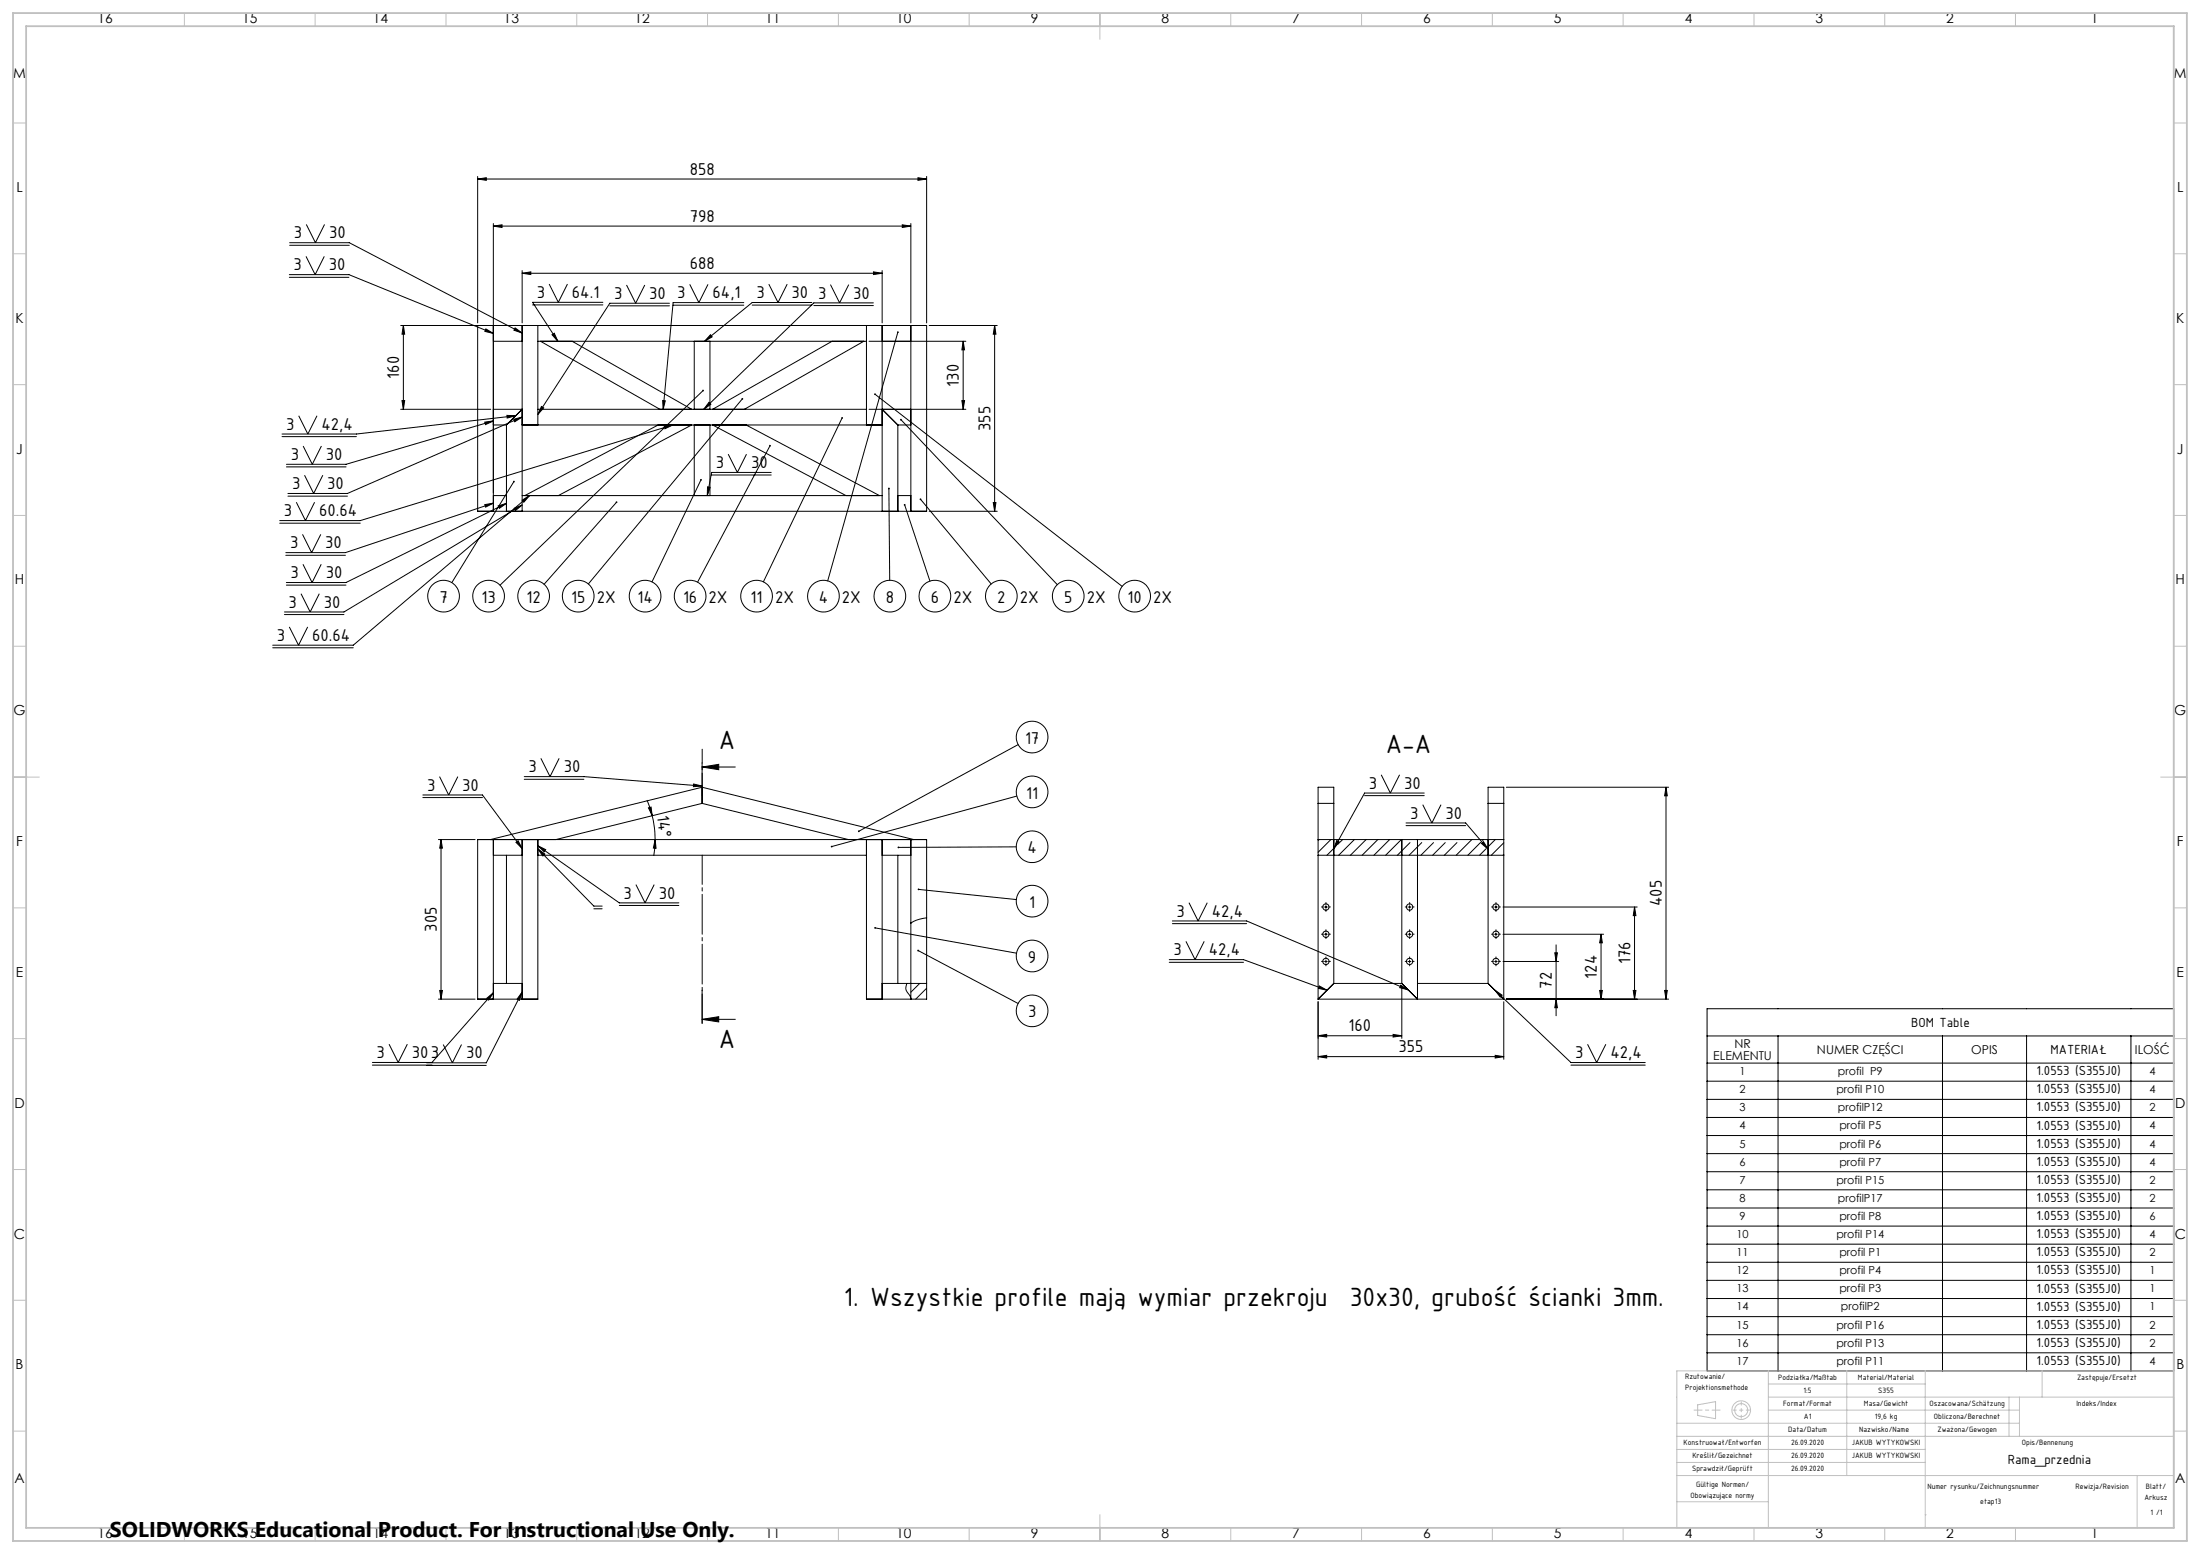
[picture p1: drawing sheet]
<svg xmlns="http://www.w3.org/2000/svg" width="841mm" height="594mm" viewBox="0 0 841 594" stroke-linecap="round" stroke-linejoin="round" font-family="sans-serif">
<g fill="none" stroke="#000" stroke-width=".38">
<path d="M182.6 68.4l3.3-.5v1zM182.6 67.4v56M182.6 68.4h171.6M350.9 67.9l3.3 .5-3.3 .5zM354.2 67.4v56M110.7 92.8h22.8l66.1 34.5M110.7 93.8h22.8M117 98l3.5 7 3.5-7M117.1 85.8l3.5 7 3.5-7M188.6 86.4l3.3-.5v1.1zM188.6 85.4v110M188.6 86.4h159.6"/>
<path d="M344.9 85.9l3.3 .5-3.3 .6zM348.2 85.4v38M110.6 105h22.8l55.2 22.5M110.6 106h22.8M199.6 104.5l3.3-.6v1zM199.6 103.4v20M199.6 104.5h137.6M203.6 116.6h26.9M209.9 108.6l3.5 7 3.5-7M230.5 115.6h-26.9l9.7 14.9M233.1 116.9h22.8M239.5 108.9l3.5 7 3.5-7"/>
<path d="M255.9 115.9h-22.8l-27.5 42.5M257.3 116.7h27M263.7 108.7l3.5 7 3.5-7M284.3 115.7h-27l-3.8 40.7M287.5 116.6h22.8M293.9 108.6l3.5 7 3.5-7M310.3 115.6h-22.8l-18.2 14.9M311.1 116.8h22.8M317.5 108.8l3.5 7 3.4-7M333.9 115.8h-22.8l-42.1 40.6M333.9 103.9l3.3 .6-3.3 .4zM337.2 103.4v20"/>
<path d="M154.2 124.4v32M154.2 124.4l.5 3.3h-1zM182.6 124.4v71h171.6v-71h-201M185.7 125.7l2.9 1.8-3.3-.8zM188.6 130.5h11M196.9 125.3l2.7 2-3.1-1.1zM199.6 124.4v71M205.6 130.5h125.6M205.6 124.4v38M206.6 130.5l45.7 25.9M211 127.9l.9-.5 1.4 3.1zM218.7 130.5l45.7 25.9"/>
<path d="M265.4 130.5v25.9M271.4 130.5v25.9M271.6 127.9l.6 .9-2.9 1.7zM318.1 130.5l-45.7 25.9M330.2 130.5l-45.6 25.9M331.2 124.4v38M332.2 130.5h37M337.2 124.4v71M343.2 127l-26.8 95M348.2 124.4v71M355.2 124.4h26M368.2 130.5l.5 3.2h-1z"/>
<path d="M368.2 130.5v25.9M380.2 124.4v71M380.2 124.4l.5 3.3h-1zM114.2 158.9l3.5 7 3.5-7M153.2 156.4h34.4M153.7 153.1h1l-.5 3.3zM188.6 156.4h11l-6 6M193.8 158.8l3.3 .1-3.2 .9zM197.1 158.9l-60.9 7h-28.4M199.6 159.4l-66.8 29.2h-22.7M205.6 156.4h125.6M207 155.4l.8 .5-2.2 2.5z"/>
<path d="M253.3 153.1l1 .1-.8 3.2zM268.8 149.3l-77.7 74.4M271 153.8l.7 .7-2.7 1.9zM283.8 152.5l-58.9 70.7M321.9 159.8l-30.1 62.6M332.2 156.4h37M334.5 150.7l94.5 73.4M337.2 156.4l6 6M367.7 153.1h1l-.5 3.3zM107.8 166.9h28.4M109.5 178.5h22.8M115.9 170.5l3.5 7 3.5-7"/>
<path d="M185.3 161.4l3.3-.5-3 1.4zM188.6 162.4h5M188.6 160.9l-56.3 16.6h-22.8M193.6 162.4v33M196.4 160.3l3.2-.9-2.8 1.8zM199.6 162.4h137.6M251.6 162.4l-51 27M253.9 162.9l3.3-.5-3 1.5zM257.2 162.4l-119.5 36.6h-30.8M264.4 162.4l-51 27M265.4 162.4v27M271.4 162.4v27"/>
<path d="M272.4 162.4l51 27M278.4 173.6l3.5 7 3.5-7M285.2 162.4l51 27M294.4 170.4l-27.7 52.1M343.2 162.4v33M343.2 162.4h5M344.4 160.4l59.8 63.1M106.9 200h30.8M110.1 189.6h22.7M113.3 192l3.5 7 3.5-7M116.4 181.6l3.5 7 3.5-7M185.3 192.9l3.3-.6-3 1.5z"/>
<path d="M188.6 189.4h5M188.6 192.3l-56.6 18.9h-22.7M190.4 193.4l3.2-1-2.7 1.9zM193.6 192.4l-61.3 30.3h-22.8M196.4 184.1l-23.7 38.6M196.5 194.3l3.1-1.3-2.6 2.2zM199.6 189.4h137.6M199.6 193l-68.1 40.9h-22.8M199.6 191.2l2.8-1.8-2.2 2.6zM202.4 189.4l-67.4 57.2h-30.8M235.7 192l-27.7 31.3M268 183.4l-18.8 39"/>
<path d="M270.5 186.1l1 .2-1.1 3.1zM272 181.6h22.8M294.8 180.6h-22.8l-1.6 8.8M339.8 186.7l.3 35.1M343.2 189.4h5M345.8 193l9.7 29.1M351.9 190.8l27 32.4M355.2 195.4h26M379.7 192.1h1l-.5 3.3zM109.3 212.3h22.7M115.6 204.3l3.5 6.9 3.5-6.9M115.8 215.7l3.5 7 3.5-7"/>
<path d="M108.7 234.9h22.8M109.5 223.7h22.8M110.6 239.6l3.5 7 3.5-7M115.1 226.9l3.5 7 3.5-7M104.2 247.6h30.8M168 296.9l3.5 7 3.5-7M200.4 296.9h22.8l45.2 3.6M200.4 297.9h22.8M206.8 289.9l3.5 7 3.4-7M265.1 299.7l3.3 .8-3.3 .2zM268.4 293.2l6.3-1v2zM268.4 293.2h12.7"/>
<path d="M268.4 291.6v15.5M389.2 284.6l-60.9 33.1M528 296.1l3.5 7 3.5-7M161.6 303.9h22.8l15.2 20.4M161.6 304.9h22.8M247.3 305.8l2 6M247.9 308.8l1-.3 .4 3.3zM249.3 311.8l.9 4.5 .2 4.6M268.4 307.1l55.9 13.8M268.4 307.1l-55.9 13.8M388.7 304.3l-70.8 19.3M503.9 307.1h6"/>
<path d="M521.7 304.1h22.7M537.5 314.6h22.8l8.6 10M537.5 315.6h22.8M543.9 307.6l3.5 7 3.5-7M544.4 303.1h-22.7l-11.8 21.3M568.9 307.1h6M575.8 300.9h62.1M636.9 300.9l.5 3.3h-1.1zM636.9 300.9v81M167.6 320.9h14M168.6 320.9v61M168.6 320.9l.5 3.3h-1z"/>
<path d="M187.5 320.9l80.9-20 80.9 20M188.6 320.9v61M188.6 326.9h11M193.6 326.9v49M197.2 322l.8-.6 1.6 2.9zM199.6 320.9v61M205.6 320.9v61h-23v-61h171.6v61h-23v-61M205.6 326.9h125.6M205.6 324.5l21.4 21.9h3.2M205.6 323.3l31.1 21.8h22.8M205.6 324.5l2.7 2-.8 .7zM205.6 323.3l3 1.5-.6 .8z"/>
<path d="M243.1 338.1l3.5 7 3.5-7M250.4 320.9l.4 3.3h-1zM250.4 320.9l-.5 6.3M337.2 320.9v61M337.2 326.9h11M343.2 326.9v49M348.2 320.9v61M351.2 340l37.3 3.8M388.5 323.7l-45 .2M503.9 320.9h71M503.9 326.9h71M504.3 320.9l-.4 .4"/>
<path d="M508.7 320.9l-4.8 4.9M509.8 324.4l-2.5 2.5M511 321.3l.9 .5-2 2.6zM513.3 320.9l-1.9 1.9M517.7 320.9l-6 6M522.2 320.9l-6 6M526.7 320.9l-6 6M531.2 320.9l-6 6M535.7 320.9l-6 6M535.9 320.9v55M539 322.1l-4.8 4.8M541.9 320.9v61l-6-6"/>
<path d="M543.5 322.1l-4.8 4.8M548 322.1l-4.8 4.8M552.5 322.1l-4.8 4.8M557 322.1l-4.9 4.8M562.6 320.9l-6 6M566 322l-4.9 4.9M566.3 322.4l.8-.7 1.8 2.9zM567.1 320.9l-.4 .4M568.1 324.4l-2.5 2.5M568.9 323.7h-.1M571.6 320.9l-2.7 2.8M574.9 322.1l-4.8 4.8"/>
<path d="M574.9 326.6l-.3 .3M227 347.4h3.2M236.7 346.1h22.8M334.5 354.7l54.1 9.6M354.2 350.8l-3.9 .9-2.1 1.1M448.2 352h28.4l61.7 26.3M448.2 353.1h28.4M453.4 359.8l3.4 7 3.5-7M454.5 345l3.5 7 3.5-7M506.3 346.7h1.1M506.3 357.1h1.1M506.9 346.2v1"/>
<path d="M506.9 356.6v1M538.3 346.7h1.1M538.3 357.1h1.1M538.9 346.2v1M538.9 356.6v1M571.4 346.7h.9M571.4 357.1h.9M571.9 346.2v1M571.9 356.6v1M574.6 346.7h51.3M574.6 357.1h38.4M612 357.1l.5 3.3h-1z"/>
<path d="M612 357.1v24.8M624.8 346.7v35.2M624.8 346.7l.6 3.3h-1.1zM168.1 378.6h1l-.5 3.3zM188.6 375.9h11M188.6 379.5l-23.5 26.6h-22.8M199.6 379.2l-13.7 27.1h-22.8M199.6 379.2l-1 3.2-.9-.5zM268.4 378.5v12.7M337.2 375.9h17M346.6 375.9l-.1 .6a3.3 3.3 0 0 0 1.2 3.9l.5 1.2M351 363.4l38.2 20.2"/>
<path d="M351.6 375.9l-3.4 3.4M354.2 377.7l-4.1 4.2M447 366.8h28.4l31.9 11.7M447 367.8h28.4M504.3 376.9l3 1.6-3.3-.7zM506.3 367.5h1.1M506.9 367v1M509.9 375.9v-75h-6v81M509.9 375.9h26M509.9 375.9l-6 6M535.4 376.6l2.9 1.7-3.2-.8zM535.9 376.9v20"/>
<path d="M538.3 367.5h1.1M538.9 367v1M541.9 375.9h27M568.9 375.9v-75h6v81M568.9 375.9l6 6M571.4 367.5h.9M571.5 378.5l2.7 1.9-.7 .7zM571.5 378.5l29 27.6h28.4M571.9 367v1M574.6 367.5h21.2M594.4 364.2h.9l-.4 3.3zM594.9 361.2v27.1"/>
<path d="M611.5 378.6h1l-.5 3.3zM624.3 378.6h1.1l-.6 3.3zM636.3 378.6h1.1l-.5 3.3zM148.7 399.1l3.5 7 3.5-7M167.6 381.9h14M169.4 399.3l3.5 7 3.5-7M186.1 381.6l2.5-2.1-1.8 2.8zM268.4 389.6l6.3-1v2zM268.4 389.6h12.7M503.9 381.9h71M503.9 395.9l3.3-.5v1zM503.9 395.9h32"/>
<path d="M503.9 382.9v22M532.6 395.4l3.3 .5-3.3 .5zM574.9 382.9v22M575.8 381.9h62.1M594.9 381.9l.4 3.3h-.9zM606.9 399.2l3.5 6.9 3.5-6.9M652.6 385.6h178.4v138.4h-178.4zM652.6 396h178.4M679.7 396v128M742.6 396v128M774.7 396v128M814.6 396v128"/>
<path d="M142.3 407.1h22.8M163.1 407.2h22.8M503.9 403.9l3.3-.5v1zM503.9 403.9h71M571.6 403.4l3.3 .5-3.3 .5zM600.5 407.1h28.4M652.6 406.4h178.4M652.6 413.3h178.4M652.6 420.2h178.4M652.6 427.1h178.4M652.6 434.1h178.4M652.6 441h178.4"/>
<path d="M652.6 447.9h178.4M652.6 454.8h178.4M652.6 461.7h178.4M652.6 468.7h178.4M652.6 475.6h178.4M652.6 482.5h178.4M652.6 489.4h178.4M652.6 496.4h178.4M652.6 503.3h178.4M652.6 510.2h178.4M652.6 517.1h178.4"/>
<circle cx="169.5" cy="227.9" r="6.1"/>
<circle cx="186.8" cy="227.9" r="6.1"/>
<circle cx="204" cy="227.9" r="6.1"/>
<circle cx="221" cy="227.9" r="6.1"/>
<circle cx="246.6" cy="227.9" r="6.1"/>
<circle cx="263.8" cy="227.9" r="6.1"/>
<circle cx="289.2" cy="227.9" r="6.1"/>
<circle cx="314.8" cy="227.9" r="6.1"/>
<circle cx="340.2" cy="227.9" r="6.1"/>
<circle cx="357.4" cy="227.9" r="6.1"/>
<circle cx="382.8" cy="227.9" r="6.1"/>
<circle cx="408.3" cy="227.9" r="6.1"/>
<circle cx="433.7" cy="227.9" r="6.1"/>
<circle cx="394.5" cy="281.7" r="6"/>
<circle cx="394.5" cy="302.7" r="6.1"/>
<circle cx="394.5" cy="323.7" r="6"/>
<circle cx="394.5" cy="344.4" r="6"/>
<circle cx="506.8" cy="346.7" r="1.2"/>
<circle cx="506.8" cy="357.1" r="1.2"/>
<circle cx="538.9" cy="357.1" r="1.2"/>
<circle cx="538.9" cy="346.7" r="1.2"/>
<circle cx="571.8" cy="357.1" r="1.2"/>
<circle cx="571.8" cy="346.7" r="1.2"/>
<circle cx="394.5" cy="365.4" r="6.1"/>
<circle cx="506.8" cy="367.5" r="1.2"/>
<circle cx="538.9" cy="367.5" r="1.2"/>
<circle cx="571.8" cy="367.5" r="1.2"/>
<circle cx="394.5" cy="386.4" r="6"/>
</g>
<g fill="none" stroke="#c0c0c0" stroke-width=".38">
<path d="M70.5 5v5M120.5 5v5M170.5 5v5M220.5 5v5M270.5 5v5M320.5 5v5M370.5 5v5M420.5 5v10M470.5 5v5M520.5 5v5M570.5 5v5M620.5 5v5"/>
<path d="M670.5 5v5M720.5 5v5M770.5 5v5M5 47h5M831 47h5M5 97h5M831 97h5M5 147h5M831 147h5M5 197h5M831 197h5M5 247h5"/>
<path d="M831 247h5M5 297h10M826 297h10M5 347h5M831 347h5M5 397h5M831 397h5M5 447h5M831 447h5M5 497h5M831 497h5M649 537l6.8-1.2v6.5l-6.8-1.3z"/>
<path d="M676 539h96M676 524v60M676 529h60M706 524v40M736 524v60M768 534v15M772 534v15M780.6 524v10M831 524h-190v60h190v-50h-155M5 547h5M641 544h131M641 549h190"/>
<path d="M641 554h95M641 559h95M831 547h5M420.5 579v10M641 564h190M641 574h35M736 579h.1M817 564v20M70.5 584v5M120.5 584v5M170.5 584v5M220.5 584v5"/>
<path d="M270.5 584v5M320.5 584v5M370.5 584v5M470.5 584v5M520.5 584v5M570.5 584v5M620.5 584v5M670.5 584v5M720.5 584v5M770.5 584v5"/>
<circle cx="665.6" cy="539" r="3.6"/>
<circle cx="665.6" cy="539" r="2.49"/>
</g>
<g fill="none" stroke="#000" stroke-width=".38" stroke-dasharray="15.2 1.3 1.3 1.3">
<path d="M505.9 346.7h-.7M505.9 357.1h-.7M506.9 345.7v-.7M506.9 347.7v.7M506.9 356.1v-.7M506.9 358.1v.7M507.9 346.7h.7M507.9 357.1h.7M537.9 357.1h-.7M537.9 346.7h-.7M538.9 356.1v-.7M538.9 358.1v.7"/>
<path d="M538.9 345.7v-.7M538.9 347.7v.7M539.9 357.1h.7M539.9 346.7h.7M570.9 346.7h-.7M570.9 357.1h-.7M571.9 345.7v-.7M571.9 347.7v.7M571.9 356.1v-.7M571.9 358.1v.7M572.9 346.7h.7M572.9 357.1h.7"/>
<path d="M505.9 367.5h-.7M506.9 366.5v-.7M506.9 368.5v.7M507.9 367.5h.7M537.9 367.5h-.7M538.9 366.5v-.7M538.9 368.5v.7M539.9 367.5h.7M570.9 367.5h-.7M571.9 366.5v-.7M571.9 368.5v.7M572.9 367.5h.7"/>
</g>
<path d="M268.4 326.9v64.2" fill="none" stroke="#000" stroke-width=".38" stroke-dasharray="15.2 1.3 1.3 1.3" stroke-dashoffset="4.1"/>
<path d="M268.4 300.9v-14.5" fill="none" stroke="#000" stroke-width=".38" stroke-dasharray="15.2 1.3 1.3 1.3" stroke-dashoffset="9.9"/>
<path d="M662.5 539h6.3M665.6 535.9v6.2" fill="none" stroke="#c0c0c0" stroke-width=".38" stroke-dasharray="15.2 1.3 1.3 1.3" stroke-dashoffset="14"/>
<path d="M647.6 539h10" fill="none" stroke="#c0c0c0" stroke-width=".38" stroke-dasharray="15.2 1.3 1.3 1.3" stroke-dashoffset="12.2"/>
<path d="M5 5h831v584h-831zM10 10h821v574h-821z" fill="none" stroke="#c0c0c0" stroke-width=".7"/>
<g fill="#000">
<path d="M350.9 67.9l3.3 .5-3.3 .5zM182.6 68.4l3.3-.5v1z"/>
<path d="M188.6 86.4l3.3-.5v1.1zM344.9 85.9l3.3 .5-3.3 .6z"/>
<path d="M333.9 103.9l3.3 .6-3.3 .4zM199.6 104.5l3.3-.6v1z"/>
<path d="M154.2 124.4l.5 3.3h-1zM153.7 153.1h1l-.5 3.3z"/>
<path d="M368.2 130.5l.5 3.2h-1zM367.7 153.1h1l-.5 3.3z"/>
<path d="M380.2 124.4l.5 3.3h-1zM379.7 192.1h1l-.5 3.3z"/>
<path d="M268.4 293.2l6.3-1v2zM268.4 389.6l6.3-1v2z"/>
<path d="M636.9 300.9l.5 3.3h-1.1zM636.3 378.6h1.1l-.5 3.3zM594.4 364.2h.9l-.4 3.3zM594.9 381.9l.4 3.3h-.9zM612 357.1l.5 3.3h-1zM611.5 378.6h1l-.5 3.3zM624.8 346.7l.6 3.3h-1.1zM624.3 378.6h1.1l-.6 3.3z"/>
<path d="M168.6 320.9l.5 3.3h-1zM168.1 378.6h1l-.5 3.3z"/>
<path d="M250.4 320.9l.4 3.3h-1zM247.9 308.8l1-.3 .4 3.3z"/>
<path d="M350.9 339.7l-.1 .2 .4 .1-.4-.1a.34 .34 0 0 0 .4 .4 .34 .34 0 0 0 .2-.5 .34 .34 0 0 0-.5-.1zM334.3 354.4l-.1 .2 .3 .1-.3-.1a.34 .34 0 0 0 .4 .4 .34 .34 0 0 0 .3-.5 .34 .34 0 0 0-.6-.1zM343.1 323.7l.4 .2h-.4a.35 .35 0 0 0 .5 .3 .35 .35 0 0 0 .1-.6 .35 .35 0 0 0-.6 .1zM328.1 317.5l-.1 .4 .3-.2-.3 .2a.34 .34 0 0 0 .5 .1 .34 .34 0 0 0 .1-.4 .34 .34 0 0 0-.5-.1zM317.7 323.4l-.1 .3 .3-.1-.3 .1a.34 .34 0 0 0 .5 .2 .34 .34 0 0 0 .1-.5 .34 .34 0 0 0-.5 0zM350.7 363.1l.3 .3-.3-.2a.34 .34 0 0 0 .3 .4 .34 .34 0 0 0 .3-.5 .34 .34 0 0 0-.6 0zM186.1 381.6l2.5-2.1-1.8 2.8zM199.6 379.2l-1 3.2-.9-.5zM205.6 324.5l2.7 2-.8 .7zM197.2 322l.8-.6 1.6 2.9zM205.6 323.3l3 1.5-.6 .8zM235.4 191.7a.33 .33 0 0 0 0 .5 .33 .33 0 0 0 .5 0 .33 .33 0 0 0 0-.5l-.2 .3 .2-.3zM267.8 183.1a.34 .34 0 0 0-.1 .5 .34 .34 0 0 0 .5 0 .34 .34 0 0 0-.1-.5l-.1 .3 .1-.3zM294 170.2a.34 .34 0 0 0 .1 .5 .34 .34 0 0 0 .5-.1 .34 .34 0 0 0-.1-.5l-.1 .3 .1-.3zM321.7 159.5a.34 .34 0 0 0 0 .5 .34 .34 0 0 0 .5-.1 .34 .34 0 0 0-.1-.5l-.2 .4 .2-.4zM283.5 152.2a.34 .34 0 0 0 0 .5 .34 .34 0 0 0 .5 0 .34 .34 0 0 0 0-.5l-.2 .3 .2-.3zM268.5 149.1a.34 .34 0 0 0 .1 .4 .34 .34 0 0 0 .4 0 .34 .34 0 0 0 0-.5l-.2 .3 .2-.3zM339.6 186.4a.35 .35 0 0 0 0 .6 .35 .35 0 0 0 .6-.2 .35 .35 0 0 0-.4-.4v.3zM345.6 192.8a.34 .34 0 0 0 .1 .5 .34 .34 0 0 0 .5-.4 .34 .34 0 0 0-.5-.3l.1 .4zM351.6 190.6a.34 .34 0 0 0 .2 .6 .34 .34 0 0 0 .4-.4 .34 .34 0 0 0-.6-.2l.3 .2zM344.1 160.2a.34 .34 0 0 0 .2 .6 .34 .34 0 0 0 .4-.4 .34 .34 0 0 0-.5-.3l.2 .3zM334.3 150.4l.2 .3-.3-.2a.33 .33 0 0 0 .2 .5 .33 .33 0 0 0 .4-.4 .33 .33 0 0 0-.5-.2zM343.1 126.7a.33 .33 0 0 0-.2 .5 .33 .33 0 0 0 .6 0 .33 .33 0 0 0-.2-.5l-.1 .3 .1-.3zM196.3 183.8a.34 .34 0 0 0-.1 .5 .34 .34 0 0 0 .5 0 .34 .34 0 0 0-.1-.5l-.2 .3 .2-.3zM185.7 125.7l2.9 1.8-3.3-.8zM196.9 125.3l2.7 2-3.1-1.1zM185.3 192.9l3.3-.6-3 1.5zM190.4 193.4l3.2-1-2.7 1.9zM185.3 161.4l3.3-.5-3 1.4zM196.4 160.3l3.2-.9-2.8 1.8zM207 155.4l.8 .5-2.2 2.5zM271.6 127.9l.6 .9-2.9 1.7zM271 153.8l.7 .7-2.7 1.9zM270.5 186.1l1 .2-1.1 3.1zM196.5 194.3l3.1-1.3-2.6 2.2zM265.1 299.7l3.3 .8-3.3 .2zM211 127.9l.9-.5 1.4 3.1zM199.6 191.2l2.8-1.8-2.2 2.6zM253.9 162.9l3.3-.5-3 1.5zM253.3 153.1l1 .1-.8 3.2zM193.8 158.8l3.3 .1-3.2 .9zM504.3 376.9l3 1.6-3.3-.7zM535.4 376.6l2.9 1.7-3.2-.8zM571.5 378.5l2.7 1.9-.7 .7zM566.3 322.4l.8-.7 1.8 2.9zM511 321.3l.9 .5-2 2.6z"/>
<path d="M503.9 395.9l3.3-.5v1zM532.6 395.4l3.3 .5-3.3 .5z"/>
<path d="M503.9 403.9l3.3-.5v1zM571.6 403.4l3.3 .5-3.3 .5z"/>
</g>
<g font-size="10.9">
<text x="274.8" y="286.2">A</text>
<text x="529.7" y="287.9">A-A</text>
<text x="274.8" y="400.6">A</text>
<text x="322.6" y="499.1">1. Wszystkie profile mają wymiar przekroju</text>
<text x="516" y="499.1">30x30, grubość ścianki 3mm.</text>
</g>
<text font-size="8.2" x="42.1" y="587.3">SOLIDWORKS Educational Product. For Instructional Use Only.</text>
<g font-size="7.1">
<text x="263.6" y="66.8">858</text>
<text x="263.6" y="84.8">798</text>
<text x="112.3" y="91.1">3</text>
<text x="125.8" y="91.1">30</text>
<text x="112.2" y="103.3">3</text>
<text x="125.7" y="103.3">30</text>
<text x="263.6" y="102.8">688</text>
<text x="205.2" y="113.9">3</text>
<text x="218.7" y="113.9">64.1</text>
<text x="289.2" y="114">3</text>
<text x="302.6" y="114">30</text>
<text x="234.7" y="114.3">3</text>
<text x="248.2" y="114.3">30</text>
<text x="258.9" y="114">3</text>
<text x="272.4" y="114">64,1</text>
<text x="312.7" y="114.1">3</text>
<text x="326.2" y="114.1">30</text>
<text x="152.6" y="144.7" transform="rotate(-90 152.6 144.7)">160</text>
<text x="366.6" y="147.7" transform="rotate(-90 366.6 147.7)">130</text>
<text x="109.4" y="164.2">3</text>
<text x="122.9" y="164.2">42,4</text>
<text x="378.6" y="164.7" transform="rotate(-90 378.6 164.7)">355</text>
<text x="111.1" y="175.8">3</text>
<text x="124.6" y="175.8">30</text>
<text x="273.6" y="178.9">3</text>
<text x="287.1" y="178.9">30</text>
<text x="111.7" y="187">3</text>
<text x="125.1" y="187">30</text>
<text x="108.5" y="197.3">3</text>
<text x="122" y="197.3">60.64</text>
<text x="110.9" y="209.6">3</text>
<text x="124.3" y="209.6">30</text>
<text x="111.1" y="221">3</text>
<text x="124.5" y="221">30</text>
<text x="110.3" y="232.3">3</text>
<text x="123.8" y="232.3">30</text>
<text x="168" y="230.4">7</text>
<text x="184.1" y="230.4">13</text>
<text x="201.3" y="230.4">12</text>
<text x="218.3" y="230.4">15</text>
<text x="228.1" y="230.7">2X</text>
<text x="243.7" y="230.4">14</text>
<text x="261.1" y="230.4">16</text>
<text x="270.9" y="230.7">2X</text>
<text x="287" y="230.4">11</text>
<text x="296.3" y="230.7">2X</text>
<text x="313" y="230.4">4</text>
<text x="321.8" y="230.7">2X</text>
<text x="338.6" y="230.4">8</text>
<text x="355.8" y="230.4">6</text>
<text x="364.5" y="230.7">2X</text>
<text x="381.2" y="230.4">2</text>
<text x="389.9" y="230.7">2X</text>
<text x="406.8" y="230.4">5</text>
<text x="415.4" y="230.7">2X</text>
<text x="431" y="230.4">10</text>
<text x="440.8" y="230.7">2X</text>
<text x="105.9" y="245">3</text>
<text x="119.3" y="245">60.64</text>
<text x="391.8" y="284.3">17</text>
<text x="202" y="295.2">3</text>
<text x="215.5" y="295.2">30</text>
<text x="163.3" y="302.2">3</text>
<text x="176.7" y="302.2">30</text>
<text x="392.3" y="305.2">11</text>
<text x="523.3" y="301.5">3</text>
<text x="536.7" y="301.5">30</text>
<text x="251.3" y="311.8" transform="rotate(83 251.3 311.8)">14°</text>
<text x="539.1" y="312.9">3</text>
<text x="552.6" y="312.9">30</text>
<text x="392.7" y="326.2">4</text>
<text x="238.3" y="343.5">3</text>
<text x="251.8" y="343.5">30</text>
<text x="393.4" y="347">1</text>
<text x="635.2" y="346.4" transform="rotate(-90 635.2 346.4)">405</text>
<text x="449.8" y="350.4">3</text>
<text x="463.2" y="350.4">42,4</text>
<text x="167" y="356.2" transform="rotate(-90 167 356.2)">305</text>
<text x="448.6" y="365.2">3</text>
<text x="462" y="365.2">42,4</text>
<text x="393" y="368">9</text>
<text x="623.2" y="368.6" transform="rotate(-90 623.2 368.6)">176</text>
<text x="593.2" y="377.9" transform="rotate(-90 593.2 377.9)">72</text>
<text x="610.4" y="374" transform="rotate(-90 610.4 374)">124</text>
<text x="393" y="388.9">3</text>
<text x="515.6" y="394.3">160</text>
<text x="144" y="404.5">3</text>
<text x="157.4" y="404.5">303</text>
<text x="178.2" y="404.6">30</text>
<text x="534.6" y="402.3">355</text>
<text x="602.1" y="404.5">3</text>
<text x="615.6" y="404.5">42,4</text>
</g>
<g font-size="5.4">
<text x="730.6" y="392.4">BOM Table</text>
<text x="783.9" y="402.8">MATERIAŁ</text>
<text x="778.6" y="411">1.0553 (S355J0)</text>
<text x="778.6" y="417.9">1.0553 (S355J0)</text>
<text x="778.6" y="424.8">1.0553 (S355J0)</text>
<text x="778.6" y="431.8">1.0553 (S355J0)</text>
<text x="778.6" y="438.7">1.0553 (S355J0)</text>
<text x="778.6" y="445.6">1.0553 (S355J0)</text>
<text x="778.6" y="452.5">1.0553 (S355J0)</text>
<text x="778.6" y="459.4">1.0553 (S355J0)</text>
<text x="778.6" y="466.4">1.0553 (S355J0)</text>
<text x="778.6" y="473.3">1.0553 (S355J0)</text>
<text x="778.6" y="480.2">1.0553 (S355J0)</text>
<text x="778.6" y="487.1">1.0553 (S355J0)</text>
<text x="778.6" y="494.1">1.0553 (S355J0)</text>
<text x="778.6" y="501">1.0553 (S355J0)</text>
<text x="778.6" y="507.9">1.0553 (S355J0)</text>
<text x="778.6" y="514.8">1.0553 (S355J0)</text>
<text x="778.6" y="521.7">1.0553 (S355J0)</text>
<text x="767.5" y="559.4">Rama_przednia</text>
</g>
<g font-size="5.3">
<text x="37.3" y="8.9">16</text>
<text x="92.5" y="8.9">15</text>
<text x="142.5" y="8.9">14</text>
<text x="192.5" y="8.9">13</text>
<text x="242.5" y="8.9">12</text>
<text x="292.5" y="8.9">11</text>
<text x="342.5" y="8.9">10</text>
<text x="394" y="8.9">9</text>
<text x="444" y="8.9">8</text>
<text x="494" y="8.9">7</text>
<text x="544" y="8.9">6</text>
<text x="594" y="8.9">5</text>
<text x="644" y="8.9">4</text>
<text x="694" y="8.9">3</text>
<text x="744" y="8.9">2</text>
<text x="799.3" y="8.9">1</text>
<text x="5" y="29.9">M</text>
<text x="831" y="29.9">M</text>
<text x="6.3" y="73.4">L</text>
<text x="832.2" y="73.4">L</text>
<text x="5.9" y="123.4">K</text>
<text x="831.9" y="123.4">K</text>
<text x="6.2" y="173.4">J</text>
<text x="832.2" y="173.4">J</text>
<text x="5.7" y="223.4">H</text>
<text x="831.7" y="223.4">H</text>
<text x="5.2" y="273.4">G</text>
<text x="831.2" y="273.4">G</text>
<text x="6.2" y="323.4">F</text>
<text x="832.2" y="323.4">F</text>
<text x="6.1" y="373.4">E</text>
<text x="832.1" y="373.4">E</text>
<text x="5.5" y="423.4">D</text>
<text x="831.5" y="423.4">D</text>
<text x="5.3" y="473.4">C</text>
<text x="831.3" y="473.4">C</text>
<text x="6" y="523.4">B</text>
<text x="832" y="523.4">B</text>
<text x="5.5" y="566.9">A</text>
<text x="831.5" y="566.9">A</text>
<text x="37.3" y="587.9">16</text>
<text x="92.5" y="587.9">15</text>
<text x="142.5" y="587.9">14</text>
<text x="192.5" y="587.9">13</text>
<text x="242.5" y="587.9">12</text>
<text x="292.5" y="587.9">11</text>
<text x="342.5" y="587.9">10</text>
<text x="394" y="587.9">9</text>
<text x="444" y="587.9">8</text>
<text x="494" y="587.9">7</text>
<text x="544" y="587.9">6</text>
<text x="594" y="587.9">5</text>
<text x="644" y="587.9">4</text>
<text x="694" y="587.9">3</text>
<text x="744" y="587.9">2</text>
<text x="799.3" y="587.9">1</text>
</g>
<g font-size="4.7">
<text x="663" y="400.6">NR</text>
<text x="654.9" y="405.1">ELEMENTU</text>
<text x="694.6" y="402.8">NUMER CZĘŚCI</text>
<text x="753.5" y="402.8">OPIS</text>
<text x="816.1" y="402.8">ILOŚĆ</text>
</g>
<g font-size="4.2">
<text x="665" y="410.9">1</text>
<text x="702.6" y="410.9">profil P9</text>
<text x="821.6" y="410.9">4</text>
<text x="665" y="417.9">2</text>
<text x="702" y="417.9">profil P10</text>
<text x="821.6" y="417.9">4</text>
<text x="665" y="424.8">3</text>
<text x="702.6" y="424.8">profilP12</text>
<text x="821.6" y="424.8">2</text>
<text x="665" y="431.7">4</text>
<text x="703.2" y="431.7">profil P5</text>
<text x="821.6" y="431.7">4</text>
<text x="665" y="438.6">5</text>
<text x="703.2" y="438.6">profil P6</text>
<text x="821.6" y="438.6">4</text>
<text x="665" y="445.5">6</text>
<text x="703.2" y="445.5">profil P7</text>
<text x="821.6" y="445.5">4</text>
<text x="665" y="452.5">7</text>
<text x="702" y="452.5">profil P15</text>
<text x="821.6" y="452.5">2</text>
<text x="665" y="459.4">8</text>
<text x="702.6" y="459.4">profilP17</text>
<text x="821.6" y="459.4">2</text>
<text x="665" y="466.3">9</text>
<text x="703.2" y="466.3">profil P8</text>
<text x="821.6" y="466.3">6</text>
<text x="663.8" y="473.2">10</text>
<text x="702" y="473.2">profil P14</text>
<text x="821.6" y="473.2">4</text>
<text x="663.8" y="480.1">11</text>
<text x="703.2" y="480.1">profil P1</text>
<text x="821.6" y="480.1">2</text>
<text x="663.8" y="487.1">12</text>
<text x="703.2" y="487.1">profil P4</text>
<text x="821.6" y="487.1">1</text>
<text x="663.8" y="494">13</text>
<text x="703.2" y="494">profil P3</text>
<text x="821.6" y="494">1</text>
<text x="663.8" y="500.9">14</text>
<text x="703.7" y="500.9">profilP2</text>
<text x="821.6" y="500.9">1</text>
<text x="663.8" y="507.8">15</text>
<text x="702" y="507.8">profil P16</text>
<text x="821.6" y="507.8">2</text>
<text x="663.8" y="514.8">16</text>
<text x="702" y="514.8">profil P13</text>
<text x="821.6" y="514.8">2</text>
<text x="663.8" y="521.7">17</text>
<text x="702" y="521.7">profil P11</text>
<text x="821.6" y="521.7">4</text>
</g>
<g font-size="3.2">
<text x="644.2" y="527">Rzutowanie/</text>
<text x="679.7" y="527.3">Podziałka/Maßtab</text>
<text x="710.3" y="527.3">Material/Material</text>
<text x="794" y="527.3">Zastępuje/Ersetzt</text>
<text x="644.2" y="531.2">Projektionsmethode</text>
<text x="689.5" y="532.3">1:5</text>
<text x="718" y="532.4">S355</text>
<text x="681.7" y="537.4">Format/Format</text>
<text x="712.5" y="537.4">Masa/Gewicht</text>
<text x="737.6" y="537.4">Oszacowana/Schätzung</text>
<text x="793.7" y="537.4">Indeks/Index</text>
<text x="689.6" y="542.3">A1</text>
<text x="716.6" y="542.3">19,6 kg</text>
<text x="739.3" y="542.3">Obliczona/Berechnet</text>
<text x="683.6" y="547.4">Data/Datum</text>
<text x="710.8" y="547.4">Nazwisko/Name</text>
<text x="740.6" y="547.4">Zważona/Gewogen</text>
<text x="643.6" y="552.4">Konstruował/Entworfen</text>
<text x="646.9" y="557.3">Kreślił/Gezeichnet</text>
<text x="684.7" y="557.3">26.09.2020</text>
<text x="684.7" y="552.4">26.09.2020</text>
<text x="707.9" y="557.3">JAKUB WYTYKOWSKI</text>
<text x="707.9" y="552.4">JAKUB WYTYKOWSKI</text>
<text x="772.9" y="552.4">Opis/Bennenung</text>
<text x="646.8" y="562.4">Sprawdził/Geprüft</text>
<text x="684.7" y="562.4">26.09.2020</text>
<text x="648.4" y="568.3">Gültige Normen/</text>
<text x="736.8" y="569.1">Numer rysunku/Zeichnungsnummer</text>
<text x="793.4" y="569.1">Rewizja/Revision</text>
<text x="820.3" y="569">Blatt/</text>
<text x="646.2" y="572.4">Obowiązujące normy</text>
<text x="757" y="574.9">etap13</text>
<text x="819.8" y="573.2">Arkusz</text>
<text x="822.1" y="579.2">1 /1</text>
</g>
</svg>
